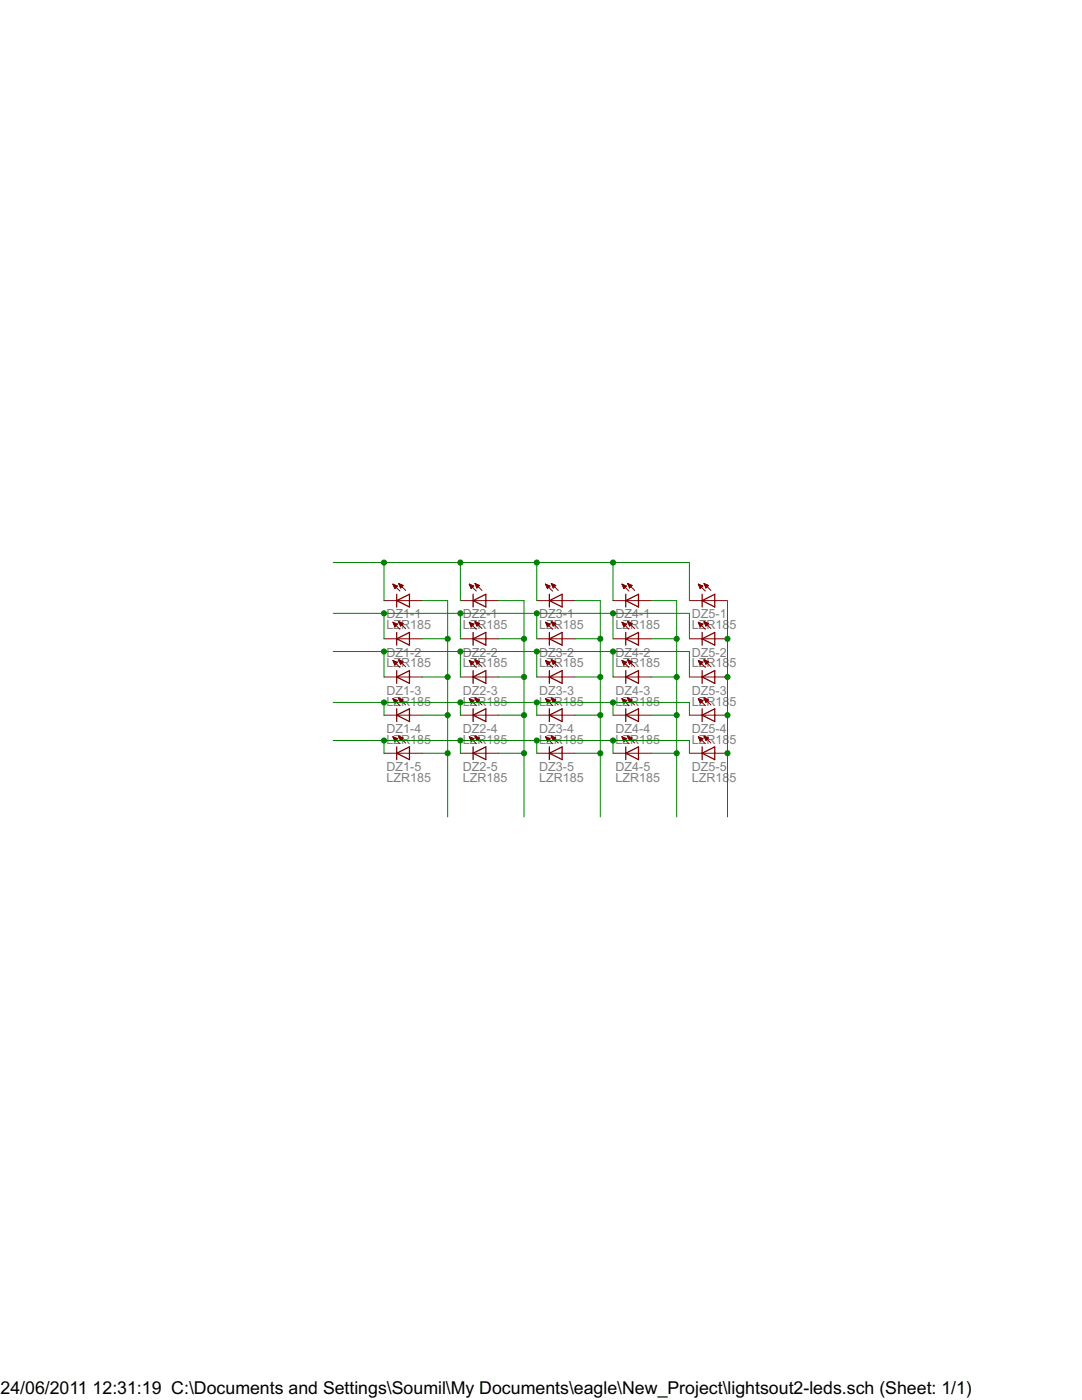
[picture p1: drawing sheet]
<svg xmlns="http://www.w3.org/2000/svg" width="216mm" height="279mm" viewBox="0 0 216 279" stroke-linecap="round" stroke-linejoin="round" font-family="sans-serif">
<g fill="#800000" stroke="#800000" stroke-width=".25">
<path d="M79.2 119.9l2.5 1.2z"/>
<path d="M79.2 119.9l2.5-1.3z"/>
<path d="M79.2 119.9v1.2z"/>
<path d="M79.2 118.6v1.3z"/>
<path d="M81.7 119.9v1.2z"/>
<path d="M81.7 118.6v1.3z"/>
<path d="M79.2 127.5l2.5 1.3z"/>
<path d="M79.2 127.5l2.5-1.3z"/>
<path d="M79.2 127.5v1.3z"/>
<path d="M79.2 126.2v1.3z"/>
<path d="M81.7 127.5v1.3z"/>
<path d="M81.7 126.2v1.3z"/>
<path d="M79.2 135.1l2.5 1.3z"/>
<path d="M79.2 135.1l2.5-1.3z"/>
<path d="M79.2 135.1v1.3z"/>
<path d="M79.2 133.8v1.3z"/>
<path d="M81.7 135.1v1.3z"/>
<path d="M81.7 133.8v1.3z"/>
<path d="M79.2 142.7l2.5 1.3z"/>
<path d="M79.2 142.7l2.5-1.2z"/>
<path d="M79.2 142.7v1.3z"/>
<path d="M79.2 141.5v1.2z"/>
<path d="M81.7 142.7v1.3z"/>
<path d="M81.7 141.5v1.2z"/>
<path d="M79.2 150.3l2.5 1.3z"/>
<path d="M79.2 150.3l2.5-1.2z"/>
<path d="M79.2 150.3v1.3z"/>
<path d="M79.2 149.1v1.2z"/>
<path d="M81.7 150.3v1.3z"/>
<path d="M81.7 149.1v1.2z"/>
<path d="M94.4 119.9l2.5 1.2z"/>
<path d="M94.4 119.9l2.5-1.3z"/>
<path d="M94.4 119.9v1.2z"/>
<path d="M94.4 118.6v1.3z"/>
<path d="M96.9 119.9v1.2z"/>
<path d="M96.9 118.6v1.3z"/>
<path d="M94.4 127.5l2.5 1.3z"/>
<path d="M94.4 127.5l2.5-1.3z"/>
<path d="M94.4 127.5v1.3z"/>
<path d="M94.4 126.2v1.3z"/>
<path d="M96.9 127.5v1.3z"/>
<path d="M96.9 126.2v1.3z"/>
<path d="M94.4 135.1l2.5 1.3z"/>
<path d="M94.4 135.1l2.5-1.3z"/>
<path d="M94.4 135.1v1.3z"/>
<path d="M94.4 133.8v1.3z"/>
<path d="M96.9 135.1v1.3z"/>
<path d="M96.9 133.8v1.3z"/>
<path d="M94.4 142.7l2.5 1.3z"/>
<path d="M94.4 142.7l2.5-1.2z"/>
<path d="M94.4 142.7v1.3z"/>
<path d="M94.4 141.5v1.2z"/>
<path d="M96.9 142.7v1.3z"/>
<path d="M96.9 141.5v1.2z"/>
<path d="M94.4 150.3l2.5 1.3z"/>
<path d="M94.4 150.3l2.5-1.2z"/>
<path d="M94.4 150.3v1.3z"/>
<path d="M94.4 149.1v1.2z"/>
<path d="M96.9 150.3v1.3z"/>
<path d="M96.9 149.1v1.2z"/>
<path d="M109.6 119.9l2.6 1.2z"/>
<path d="M109.6 119.9l2.6-1.3z"/>
<path d="M109.6 119.9v1.2z"/>
<path d="M109.6 118.6v1.3z"/>
<path d="M112.2 119.9v1.2z"/>
<path d="M112.2 118.6v1.3z"/>
<path d="M109.6 127.5l2.6 1.3z"/>
<path d="M109.6 127.5l2.6-1.3z"/>
<path d="M109.6 127.5v1.3z"/>
<path d="M109.6 126.2v1.3z"/>
<path d="M112.2 127.5v1.3z"/>
<path d="M112.2 126.2v1.3z"/>
<path d="M109.6 135.1l2.6 1.3z"/>
<path d="M109.6 135.1l2.6-1.3z"/>
<path d="M109.6 135.1v1.3z"/>
<path d="M109.6 133.8v1.3z"/>
<path d="M112.2 135.1v1.3z"/>
<path d="M112.2 133.8v1.3z"/>
<path d="M109.6 142.7l2.6 1.3z"/>
<path d="M109.6 142.7l2.6-1.2z"/>
<path d="M109.6 142.7v1.3z"/>
<path d="M109.6 141.5v1.2z"/>
<path d="M112.2 142.7v1.3z"/>
<path d="M112.2 141.5v1.2z"/>
<path d="M109.6 150.3l2.6 1.3z"/>
<path d="M109.6 150.3l2.6-1.2z"/>
<path d="M109.6 150.3v1.3z"/>
<path d="M109.6 149.1v1.2z"/>
<path d="M112.2 150.3v1.3z"/>
<path d="M112.2 149.1v1.2z"/>
<path d="M124.9 119.9l2.5 1.2z"/>
<path d="M124.9 119.9l2.5-1.3z"/>
<path d="M124.9 119.9v1.2z"/>
<path d="M124.9 118.6v1.3z"/>
<path d="M127.4 119.9v1.2z"/>
<path d="M127.4 118.6v1.3z"/>
<path d="M124.9 127.5l2.5 1.3z"/>
<path d="M124.9 127.5l2.5-1.3z"/>
<path d="M124.9 127.5v1.3z"/>
<path d="M124.9 126.2v1.3z"/>
<path d="M127.4 127.5v1.3z"/>
<path d="M127.4 126.2v1.3z"/>
<path d="M124.9 135.1l2.5 1.3z"/>
<path d="M124.9 135.1l2.5-1.3z"/>
<path d="M124.9 135.1v1.3z"/>
<path d="M124.9 133.8v1.3z"/>
<path d="M127.4 135.1v1.3z"/>
<path d="M127.4 133.8v1.3z"/>
<path d="M124.9 142.7l2.5 1.3z"/>
<path d="M124.9 142.7l2.5-1.2z"/>
<path d="M124.9 142.7v1.3z"/>
<path d="M124.9 141.5v1.2z"/>
<path d="M127.4 142.7v1.3z"/>
<path d="M127.4 141.5v1.2z"/>
<path d="M124.9 150.3l2.5 1.3z"/>
<path d="M124.9 150.3l2.5-1.2z"/>
<path d="M124.9 150.3v1.3z"/>
<path d="M124.9 149.1v1.2z"/>
<path d="M127.4 150.3v1.3z"/>
<path d="M127.4 149.1v1.2z"/>
<path d="M140.1 119.9l2.5 1.2z"/>
<path d="M140.1 119.9l2.5-1.3z"/>
<path d="M140.1 119.9v1.2z"/>
<path d="M140.1 118.6v1.3z"/>
<path d="M142.6 119.9v1.2z"/>
<path d="M142.6 118.6v1.3z"/>
<path d="M140.1 127.5l2.5 1.3z"/>
<path d="M140.1 127.5l2.5-1.3z"/>
<path d="M140.1 127.5v1.3z"/>
<path d="M140.1 126.2v1.3z"/>
<path d="M142.6 127.5v1.3z"/>
<path d="M142.6 126.2v1.3z"/>
<path d="M140.1 135.1l2.5 1.3z"/>
<path d="M140.1 135.1l2.5-1.3z"/>
<path d="M140.1 135.1v1.3z"/>
<path d="M140.1 133.8v1.3z"/>
<path d="M142.6 135.1v1.3z"/>
<path d="M142.6 133.8v1.3z"/>
<path d="M140.1 142.7l2.5 1.3z"/>
<path d="M140.1 142.7l2.5-1.2z"/>
<path d="M140.1 142.7v1.3z"/>
<path d="M140.1 141.5v1.2z"/>
<path d="M142.6 142.7v1.3z"/>
<path d="M142.6 141.5v1.2z"/>
<path d="M140.1 150.3l2.5 1.3z"/>
<path d="M140.1 150.3l2.5-1.2z"/>
<path d="M140.1 150.3v1.3z"/>
<path d="M140.1 149.1v1.2z"/>
<path d="M142.6 150.3v1.3z"/>
<path d="M142.6 149.1v1.2z"/>
</g>
<g fill="#800000" stroke="#800000" stroke-width=".2">
<path d="M76.6 119.9h2.6z"/>
<path d="M81.7 119.9h2.5z"/>
<path d="M79.2 119.9h2.5z"/>
<path d="M79.5 116.5l1.4 1.3z"/>
<path d="M78.4 116.6l1.4 1.4z"/>
<path d="M79.5 116.5l.9 .3z"/>
<path d="M80.4 116.8l-.5 .5z"/>
<path d="M79.5 116.5l.4 .8z"/>
<path d="M79.9 117.2h.2z"/>
<path d="M79.8 117.1h.4z"/>
<path d="M79.8 116.9h.5z"/>
<path d="M79.7 116.8h.7z"/>
<path d="M79.7 116.7h.5z"/>
<path d="M79.6 116.6h.3z"/>
<path d="M78.4 116.6l.9 .4z"/>
<path d="M79.3 117l-.5 .5z"/>
<path d="M78.4 116.6l.4 .9z"/>
<path d="M78.7 117.3h.3z"/>
<path d="M78.7 117.2h.4z"/>
<path d="M78.6 117.1h.6z"/>
<path d="M78.6 116.9h.7z"/>
<path d="M78.5 116.8h.5z"/>
<path d="M78.5 116.7h.2z"/>
<path d="M76.6 127.5h2.6z"/>
<path d="M81.7 127.5h2.5z"/>
<path d="M79.2 127.5h2.5z"/>
<path d="M79.5 124.1l1.4 1.4z"/>
<path d="M78.4 124.2l1.4 1.4z"/>
<path d="M79.5 124.1l.9 .3z"/>
<path d="M80.4 124.4l-.5 .5z"/>
<path d="M79.5 124.1l.4 .8z"/>
<path d="M79.9 124.8h.2z"/>
<path d="M79.8 124.7h.4z"/>
<path d="M79.8 124.5h.5z"/>
<path d="M79.7 124.4h.7z"/>
<path d="M79.7 124.3h.4z"/>
<path d="M79.6 124.2h.2z"/>
<path d="M78.4 124.2l.9 .4z"/>
<path d="M79.3 124.6l-.5 .5z"/>
<path d="M78.4 124.2l.4 .9z"/>
<path d="M78.7 124.9h.3z"/>
<path d="M78.7 124.8h.4z"/>
<path d="M78.6 124.7h.6z"/>
<path d="M78.6 124.5h.6z"/>
<path d="M78.5 124.4h.5z"/>
<path d="M78.5 124.3h.2z"/>
<path d="M76.6 135.1h2.6z"/>
<path d="M81.7 135.1h2.5z"/>
<path d="M79.2 135.1h2.5z"/>
<path d="M79.5 131.7l1.4 1.4z"/>
<path d="M78.4 131.8l1.4 1.4z"/>
<path d="M79.5 131.7l.9 .4z"/>
<path d="M80.4 132.1l-.5 .5z"/>
<path d="M79.5 131.7l.4 .9z"/>
<path d="M79.9 132.5h.1z"/>
<path d="M79.8 132.4h.3z"/>
<path d="M79.8 132.2h.4z"/>
<path d="M79.8 132.1h.6z"/>
<path d="M79.7 132h.6z"/>
<path d="M79.7 131.9h.4z"/>
<path d="M79.6 131.8h.2z"/>
<path d="M78.4 131.8l.9 .4z"/>
<path d="M79.3 132.2l-.5 .5z"/>
<path d="M78.4 131.8l.4 .9z"/>
<path d="M78.8 132.6h.1z"/>
<path d="M78.7 132.5h.3z"/>
<path d="M78.7 132.4h.4z"/>
<path d="M78.6 132.2h.6z"/>
<path d="M78.5 132.1h.7z"/>
<path d="M78.5 132h.4z"/>
<path d="M78.4 131.9h.2z"/>
<path d="M76.6 142.7h2.6z"/>
<path d="M81.7 142.7h2.5z"/>
<path d="M79.2 142.7h2.5z"/>
<path d="M79.5 139.3l1.4 1.4z"/>
<path d="M78.4 139.4l1.4 1.4z"/>
<path d="M79.5 139.3l.9 .4z"/>
<path d="M80.4 139.7l-.5 .5z"/>
<path d="M79.5 139.3l.4 .9z"/>
<path d="M79.9 140.1h.1z"/>
<path d="M79.8 140h.3z"/>
<path d="M79.8 139.8h.5z"/>
<path d="M79.7 139.7h.7z"/>
<path d="M79.7 139.6h.6z"/>
<path d="M79.6 139.5h.4z"/>
<path d="M79.6 139.4h.1z"/>
<path d="M78.4 139.4l.9 .4z"/>
<path d="M79.3 139.8l-.5 .5z"/>
<path d="M78.4 139.4l.4 .9z"/>
<path d="M78.7 140.2h.2z"/>
<path d="M78.7 140.1h.3z"/>
<path d="M78.7 140h.4z"/>
<path d="M78.6 139.8h.6z"/>
<path d="M78.5 139.7h.6z"/>
<path d="M78.5 139.6h.3z"/>
<path d="M78.4 139.5h.2z"/>
<path d="M76.6 150.3h2.6z"/>
<path d="M81.7 150.3h2.5z"/>
<path d="M79.2 150.3h2.5z"/>
<path d="M79.5 146.9l1.4 1.4z"/>
<path d="M78.4 147l1.4 1.4z"/>
<path d="M79.5 146.9l.9 .4z"/>
<path d="M80.4 147.3l-.5 .5z"/>
<path d="M79.5 146.9l.4 .9z"/>
<path d="M79.9 147.7h.2z"/>
<path d="M79.8 147.6h.4z"/>
<path d="M79.8 147.4h.5z"/>
<path d="M79.7 147.3h.7z"/>
<path d="M79.7 147.2h.5z"/>
<path d="M79.6 147.1h.3z"/>
<path d="M79.6 147h.1z"/>
<path d="M78.4 147l.9 .4z"/>
<path d="M79.3 147.4l-.5 .5z"/>
<path d="M78.4 147l.4 .9z"/>
<path d="M78.7 147.8h.2z"/>
<path d="M78.7 147.7h.3z"/>
<path d="M78.6 147.6h.6z"/>
<path d="M78.6 147.4h.7z"/>
<path d="M78.5 147.3h.6z"/>
<path d="M78.5 147.2h.3z"/>
<path d="M91.9 119.9h2.5z"/>
<path d="M96.9 119.9h2.6z"/>
<path d="M94.4 119.9h2.5z"/>
<path d="M94.8 116.5l1.4 1.3z"/>
<path d="M93.6 116.6l1.4 1.4z"/>
<path d="M94.8 116.5l.9 .3z"/>
<path d="M95.7 116.8l-.5 .5z"/>
<path d="M94.8 116.5l.4 .8z"/>
<path d="M95.1 117.2h.2z"/>
<path d="M95 117.1h.4z"/>
<path d="M95 116.9h.5z"/>
<path d="M95 116.8h.7z"/>
<path d="M94.9 116.7h.5z"/>
<path d="M94.8 116.6h.3z"/>
<path d="M93.6 116.6l.9 .4z"/>
<path d="M94.5 117l-.5 .5z"/>
<path d="M93.6 116.6l.4 .9z"/>
<path d="M94 117.3h.2z"/>
<path d="M93.9 117.2h.4z"/>
<path d="M93.9 117.1h.5z"/>
<path d="M93.8 116.9h.7z"/>
<path d="M93.7 116.8h.5z"/>
<path d="M93.7 116.7h.3z"/>
<path d="M91.9 127.5h2.5z"/>
<path d="M96.9 127.5h2.6z"/>
<path d="M94.4 127.5h2.5z"/>
<path d="M94.8 124.1l1.4 1.4z"/>
<path d="M93.6 124.2l1.4 1.4z"/>
<path d="M94.8 124.1l.9 .3z"/>
<path d="M95.7 124.4l-.5 .5z"/>
<path d="M94.8 124.1l.4 .8z"/>
<path d="M95.1 124.8h.2z"/>
<path d="M95 124.7h.5z"/>
<path d="M95 124.5h.6z"/>
<path d="M94.9 124.4h.7z"/>
<path d="M94.9 124.3h.4z"/>
<path d="M94.8 124.2h.3z"/>
<path d="M93.6 124.2l.9 .4z"/>
<path d="M94.5 124.6l-.5 .5z"/>
<path d="M93.6 124.2l.4 .9z"/>
<path d="M93.9 124.9h.3z"/>
<path d="M93.9 124.8h.4z"/>
<path d="M93.9 124.7h.5z"/>
<path d="M93.8 124.5h.7z"/>
<path d="M93.7 124.4h.5z"/>
<path d="M93.7 124.3h.2z"/>
<path d="M91.9 135.1h2.5z"/>
<path d="M96.9 135.1h2.6z"/>
<path d="M94.4 135.1h2.5z"/>
<path d="M94.8 131.7l1.4 1.4z"/>
<path d="M93.6 131.8l1.4 1.4z"/>
<path d="M94.8 131.7l.9 .4z"/>
<path d="M95.7 132.1l-.5 .5z"/>
<path d="M94.8 131.7l.4 .9z"/>
<path d="M95.1 132.5h.1z"/>
<path d="M95.1 132.4h.3z"/>
<path d="M95 132.2h.5z"/>
<path d="M95 132.1h.6z"/>
<path d="M94.9 132h.7z"/>
<path d="M94.9 131.9h.4z"/>
<path d="M94.8 131.8h.2z"/>
<path d="M93.6 131.8l.9 .4z"/>
<path d="M94.5 132.2l-.5 .5z"/>
<path d="M93.6 131.8l.4 .9z"/>
<path d="M94 132.6h.1z"/>
<path d="M93.9 132.5h.3z"/>
<path d="M93.9 132.4h.4z"/>
<path d="M93.8 132.2h.7z"/>
<path d="M93.8 132.1h.6z"/>
<path d="M93.7 132h.4z"/>
<path d="M93.7 131.9h.2z"/>
<path d="M91.9 142.7h2.5z"/>
<path d="M96.9 142.7h2.6z"/>
<path d="M94.4 142.7h2.5z"/>
<path d="M94.8 139.3l1.4 1.4z"/>
<path d="M93.6 139.4l1.4 1.4z"/>
<path d="M94.8 139.3l.9 .4z"/>
<path d="M95.7 139.7l-.5 .5z"/>
<path d="M94.8 139.3l.4 .9z"/>
<path d="M95.1 140.1h.1z"/>
<path d="M95.1 140h.3z"/>
<path d="M95 139.8h.5z"/>
<path d="M95 139.7h.6z"/>
<path d="M94.9 139.6h.6z"/>
<path d="M94.9 139.5h.3z"/>
<path d="M94.8 139.4h.2z"/>
<path d="M93.6 139.4l.9 .4z"/>
<path d="M94.5 139.8l-.5 .5z"/>
<path d="M93.6 139.4l.4 .9z"/>
<path d="M94 140.2h.1z"/>
<path d="M93.9 140.1h.3z"/>
<path d="M93.9 140h.5z"/>
<path d="M93.8 139.8h.7z"/>
<path d="M93.8 139.7h.6z"/>
<path d="M93.7 139.6h.4z"/>
<path d="M93.7 139.5h.1z"/>
<path d="M91.9 150.3h2.5z"/>
<path d="M96.9 150.3h2.6z"/>
<path d="M94.4 150.3h2.5z"/>
<path d="M94.8 146.9l1.4 1.4z"/>
<path d="M93.6 147l1.4 1.4z"/>
<path d="M94.8 146.9l.9 .4z"/>
<path d="M95.7 147.3l-.5 .5z"/>
<path d="M94.8 146.9l.4 .9z"/>
<path d="M95.1 147.7h.2z"/>
<path d="M95.1 147.6h.3z"/>
<path d="M95 147.4h.5z"/>
<path d="M95 147.3h.6z"/>
<path d="M94.9 147.2h.6z"/>
<path d="M94.8 147.1h.4z"/>
<path d="M93.6 147l.9 .4z"/>
<path d="M94.5 147.4l-.5 .5z"/>
<path d="M93.6 147l.4 .9z"/>
<path d="M94 147.8h.1z"/>
<path d="M93.9 147.7h.4z"/>
<path d="M93.9 147.6h.5z"/>
<path d="M93.8 147.4h.7z"/>
<path d="M93.8 147.3h.5z"/>
<path d="M93.7 147.2h.3z"/>
<path d="M107.1 119.9h2.5z"/>
<path d="M112.2 119.9h2.5z"/>
<path d="M109.6 119.9h2.6z"/>
<path d="M110 116.5l1.4 1.3z"/>
<path d="M108.9 116.6l1.4 1.4z"/>
<path d="M110 116.5l.9 .3z"/>
<path d="M110.9 116.8l-.5 .5z"/>
<path d="M110 116.5l.4 .8z"/>
<path d="M110.3 117.2h.2z"/>
<path d="M110.3 117.1h.4z"/>
<path d="M110.2 116.9h.6z"/>
<path d="M110.2 116.8h.7z"/>
<path d="M110.1 116.7h.5z"/>
<path d="M110.1 116.6h.2z"/>
<path d="M108.9 116.6l.8 .4z"/>
<path d="M109.7 117l-.5 .5z"/>
<path d="M108.9 116.6l.3 .9z"/>
<path d="M109.2 117.3h.2z"/>
<path d="M109.1 117.2h.4z"/>
<path d="M109.1 117.1h.5z"/>
<path d="M109 116.9h.7z"/>
<path d="M109 116.8h.5z"/>
<path d="M108.9 116.7h.3z"/>
<path d="M107.1 127.5h2.5z"/>
<path d="M112.2 127.5h2.5z"/>
<path d="M109.6 127.5h2.6z"/>
<path d="M110 124.1l1.4 1.4z"/>
<path d="M108.9 124.2l1.4 1.4z"/>
<path d="M110 124.1l.9 .3z"/>
<path d="M110.9 124.4l-.5 .5z"/>
<path d="M110 124.1l.4 .8z"/>
<path d="M110.3 124.8h.3z"/>
<path d="M110.3 124.7h.4z"/>
<path d="M110.2 124.5h.6z"/>
<path d="M110.2 124.4h.6z"/>
<path d="M110.1 124.3h.5z"/>
<path d="M110.1 124.2h.2z"/>
<path d="M108.9 124.2l.8 .4z"/>
<path d="M109.7 124.6l-.5 .5z"/>
<path d="M108.9 124.2l.3 .9z"/>
<path d="M109.2 124.9h.2z"/>
<path d="M109.1 124.8h.4z"/>
<path d="M109.1 124.7h.6z"/>
<path d="M109 124.5h.7z"/>
<path d="M109 124.4h.4z"/>
<path d="M108.9 124.3h.2z"/>
<path d="M107.1 135.1h2.5z"/>
<path d="M112.2 135.1h2.5z"/>
<path d="M109.6 135.1h2.6z"/>
<path d="M110 131.7l1.4 1.4z"/>
<path d="M108.9 131.8l1.4 1.4z"/>
<path d="M110 131.7l.9 .4z"/>
<path d="M110.9 132.1l-.5 .5z"/>
<path d="M110 131.7l.4 .9z"/>
<path d="M110.4 132.5h.1z"/>
<path d="M110.3 132.4h.3z"/>
<path d="M110.3 132.2h.4z"/>
<path d="M110.2 132.1h.6z"/>
<path d="M110.2 132h.6z"/>
<path d="M110.1 131.9h.4z"/>
<path d="M110 131.8h.2z"/>
<path d="M108.9 131.8l.8 .4z"/>
<path d="M109.7 132.2l-.5 .5z"/>
<path d="M108.9 131.8l.3 .9z"/>
<path d="M109.2 132.6h.1z"/>
<path d="M109.2 132.5h.3z"/>
<path d="M109.1 132.4h.5z"/>
<path d="M109.1 132.2h.6z"/>
<path d="M109 132.1h.6z"/>
<path d="M109 132h.3z"/>
<path d="M108.9 131.9h.2z"/>
<path d="M107.1 142.7h2.5z"/>
<path d="M112.2 142.7h2.5z"/>
<path d="M109.6 142.7h2.6z"/>
<path d="M110 139.3l1.4 1.4z"/>
<path d="M108.9 139.4l1.4 1.4z"/>
<path d="M110 139.3l.9 .4z"/>
<path d="M110.9 139.7l-.5 .5z"/>
<path d="M110 139.3l.4 .9z"/>
<path d="M110.4 140.1h.1z"/>
<path d="M110.3 140h.3z"/>
<path d="M110.3 139.8h.4z"/>
<path d="M110.2 139.7h.6z"/>
<path d="M110.2 139.6h.5z"/>
<path d="M110.1 139.5h.4z"/>
<path d="M110 139.4h.2z"/>
<path d="M108.9 139.4l.8 .4z"/>
<path d="M109.7 139.8l-.5 .5z"/>
<path d="M108.9 139.4l.3 .9z"/>
<path d="M109.2 140.2h.1z"/>
<path d="M109.2 140.1h.3z"/>
<path d="M109.1 140h.5z"/>
<path d="M109.1 139.8h.6z"/>
<path d="M109 139.7h.6z"/>
<path d="M108.9 139.6h.4z"/>
<path d="M108.9 139.5h.1z"/>
<path d="M107.1 150.3h2.5z"/>
<path d="M112.2 150.3h2.5z"/>
<path d="M109.6 150.3h2.6z"/>
<path d="M110 146.9l1.4 1.4z"/>
<path d="M108.9 147l1.4 1.4z"/>
<path d="M110 146.9l.9 .4z"/>
<path d="M110.9 147.3l-.5 .5z"/>
<path d="M110 146.9l.4 .9z"/>
<path d="M110.3 147.7h.2z"/>
<path d="M110.3 147.6h.3z"/>
<path d="M110.2 147.4h.5z"/>
<path d="M110.2 147.3h.7z"/>
<path d="M110.1 147.2h.6z"/>
<path d="M110.1 147.1h.3z"/>
<path d="M110 147h.1z"/>
<path d="M108.9 147l.8 .4z"/>
<path d="M109.7 147.4l-.5 .5z"/>
<path d="M108.9 147l.3 .9z"/>
<path d="M109.2 147.8h.2z"/>
<path d="M109.2 147.7h.3z"/>
<path d="M109.1 147.6h.5z"/>
<path d="M109.1 147.4h.6z"/>
<path d="M109 147.3h.5z"/>
<path d="M108.9 147.2h.4z"/>
<path d="M122.3 119.9h2.6z"/>
<path d="M127.4 119.9h2.5z"/>
<path d="M124.9 119.9h2.5z"/>
<path d="M125.2 116.5l1.4 1.3z"/>
<path d="M124.1 116.6l1.4 1.4z"/>
<path d="M125.2 116.5l.9 .3z"/>
<path d="M126.1 116.8l-.5 .5z"/>
<path d="M125.2 116.5l.4 .8z"/>
<path d="M125.6 117.2h.2z"/>
<path d="M125.5 117.1h.4z"/>
<path d="M125.5 116.9h.5z"/>
<path d="M125.4 116.8h.7z"/>
<path d="M125.3 116.7h.6z"/>
<path d="M125.3 116.6h.3z"/>
<path d="M124.1 116.6l.9 .4z"/>
<path d="M125 117l-.5 .5z"/>
<path d="M124.1 116.6l.4 .9z"/>
<path d="M124.4 117.3h.2z"/>
<path d="M124.4 117.2h.4z"/>
<path d="M124.3 117.1h.6z"/>
<path d="M124.3 116.9h.7z"/>
<path d="M124.2 116.8h.5z"/>
<path d="M124.2 116.7h.2z"/>
<path d="M122.3 127.5h2.6z"/>
<path d="M127.4 127.5h2.5z"/>
<path d="M124.9 127.5h2.5z"/>
<path d="M125.2 124.1l1.4 1.4z"/>
<path d="M124.1 124.2l1.4 1.4z"/>
<path d="M125.2 124.1l.9 .3z"/>
<path d="M126.1 124.4l-.5 .5z"/>
<path d="M125.2 124.1l.4 .8z"/>
<path d="M125.6 124.8h.2z"/>
<path d="M125.5 124.7h.4z"/>
<path d="M125.5 124.5h.5z"/>
<path d="M125.4 124.4h.7z"/>
<path d="M125.3 124.3h.5z"/>
<path d="M125.3 124.2h.2z"/>
<path d="M124.1 124.2l.9 .4z"/>
<path d="M125 124.6l-.5 .5z"/>
<path d="M124.1 124.2l.4 .9z"/>
<path d="M124.4 124.9h.3z"/>
<path d="M124.4 124.8h.4z"/>
<path d="M124.3 124.7h.6z"/>
<path d="M124.2 124.5h.7z"/>
<path d="M124.2 124.4h.4z"/>
<path d="M124.1 124.3h.3z"/>
<path d="M122.3 135.1h2.6z"/>
<path d="M127.4 135.1h2.5z"/>
<path d="M124.9 135.1h2.5z"/>
<path d="M125.2 131.7l1.4 1.4z"/>
<path d="M124.1 131.8l1.4 1.4z"/>
<path d="M125.2 131.7l.9 .4z"/>
<path d="M126.1 132.1l-.5 .5z"/>
<path d="M125.2 131.7l.4 .9z"/>
<path d="M125.5 132.4h.3z"/>
<path d="M125.5 132.2h.4z"/>
<path d="M125.4 132.1h.6z"/>
<path d="M125.4 132h.6z"/>
<path d="M125.3 131.9h.5z"/>
<path d="M125.3 131.8h.2z"/>
<path d="M124.1 131.8l.9 .4z"/>
<path d="M125 132.2l-.5 .5z"/>
<path d="M124.1 131.8l.4 .9z"/>
<path d="M124.4 132.6h.2z"/>
<path d="M124.4 132.5h.3z"/>
<path d="M124.4 132.4h.4z"/>
<path d="M124.3 132.2h.6z"/>
<path d="M124.2 132.1h.7z"/>
<path d="M124.2 132h.4z"/>
<path d="M124.1 131.9h.2z"/>
<path d="M122.3 142.7h2.6z"/>
<path d="M127.4 142.7h2.5z"/>
<path d="M124.9 142.7h2.5z"/>
<path d="M125.2 139.3l1.4 1.4z"/>
<path d="M124.1 139.4l1.4 1.4z"/>
<path d="M125.2 139.3l.9 .4z"/>
<path d="M126.1 139.7l-.5 .5z"/>
<path d="M125.2 139.3l.4 .9z"/>
<path d="M125.6 140.1h.1z"/>
<path d="M125.5 140h.3z"/>
<path d="M125.5 139.8h.5z"/>
<path d="M125.4 139.7h.7z"/>
<path d="M125.4 139.6h.6z"/>
<path d="M125.3 139.5h.4z"/>
<path d="M125.3 139.4h.1z"/>
<path d="M124.1 139.4l.9 .4z"/>
<path d="M125 139.8l-.5 .5z"/>
<path d="M124.1 139.4l.4 .9z"/>
<path d="M124.4 140.2h.2z"/>
<path d="M124.4 140.1h.3z"/>
<path d="M124.3 140h.5z"/>
<path d="M124.3 139.8h.6z"/>
<path d="M124.2 139.7h.6z"/>
<path d="M124.2 139.6h.3z"/>
<path d="M124.1 139.5h.1z"/>
<path d="M122.3 150.3h2.6z"/>
<path d="M127.4 150.3h2.5z"/>
<path d="M124.9 150.3h2.5z"/>
<path d="M125.2 146.9l1.4 1.4z"/>
<path d="M124.1 147l1.4 1.4z"/>
<path d="M125.2 146.9l.9 .4z"/>
<path d="M126.1 147.3l-.5 .5z"/>
<path d="M125.2 146.9l.4 .9z"/>
<path d="M125.6 147.7h.1z"/>
<path d="M125.5 147.6h.4z"/>
<path d="M125.5 147.4h.5z"/>
<path d="M125.4 147.3h.7z"/>
<path d="M125.4 147.2h.5z"/>
<path d="M125.3 147.1h.3z"/>
<path d="M125.3 147h.1z"/>
<path d="M124.1 147l.9 .4z"/>
<path d="M125 147.4l-.5 .5z"/>
<path d="M124.1 147l.4 .9z"/>
<path d="M124.4 147.8h.2z"/>
<path d="M124.4 147.7h.3z"/>
<path d="M124.3 147.6h.5z"/>
<path d="M124.3 147.4h.7z"/>
<path d="M124.2 147.3h.6z"/>
<path d="M124.2 147.2h.3z"/>
<path d="M137.6 119.9h2.5z"/>
<path d="M142.6 119.9h2.6z"/>
<path d="M140.1 119.9h2.5z"/>
<path d="M140.5 116.5l1.4 1.3z"/>
<path d="M139.3 116.6l1.4 1.4z"/>
<path d="M140.5 116.5l.9 .3z"/>
<path d="M141.4 116.8l-.5 .5z"/>
<path d="M140.5 116.5l.4 .8z"/>
<path d="M140.8 117.2h.2z"/>
<path d="M140.7 117.1h.4z"/>
<path d="M140.7 116.9h.5z"/>
<path d="M140.6 116.8h.8z"/>
<path d="M140.6 116.7h.5z"/>
<path d="M140.5 116.6h.3z"/>
<path d="M139.3 116.6l.9 .4z"/>
<path d="M140.2 117l-.5 .5z"/>
<path d="M139.3 116.6l.4 .9z"/>
<path d="M139.6 117.3h.3z"/>
<path d="M139.6 117.2h.4z"/>
<path d="M139.6 117.1h.5z"/>
<path d="M139.5 116.9h.7z"/>
<path d="M139.4 116.8h.5z"/>
<path d="M139.4 116.7h.2z"/>
<path d="M137.6 127.5h2.5z"/>
<path d="M142.6 127.5h2.6z"/>
<path d="M140.1 127.5h2.5z"/>
<path d="M140.5 124.1l1.4 1.4z"/>
<path d="M139.3 124.2l1.4 1.4z"/>
<path d="M140.5 124.1l.9 .3z"/>
<path d="M141.4 124.4l-.5 .5z"/>
<path d="M140.5 124.1l.4 .8z"/>
<path d="M140.8 124.8h.2z"/>
<path d="M140.7 124.7h.4z"/>
<path d="M140.7 124.5h.6z"/>
<path d="M140.6 124.4h.7z"/>
<path d="M140.6 124.3h.4z"/>
<path d="M140.5 124.2h.2z"/>
<path d="M139.3 124.2l.9 .4z"/>
<path d="M140.2 124.6l-.5 .5z"/>
<path d="M139.3 124.2l.4 .9z"/>
<path d="M139.6 124.9h.3z"/>
<path d="M139.6 124.8h.4z"/>
<path d="M139.5 124.7h.6z"/>
<path d="M139.5 124.5h.6z"/>
<path d="M139.4 124.4h.5z"/>
<path d="M139.4 124.3h.2z"/>
<path d="M137.6 135.1h2.5z"/>
<path d="M142.6 135.1h2.6z"/>
<path d="M140.1 135.1h2.5z"/>
<path d="M140.5 131.7l1.4 1.4z"/>
<path d="M139.3 131.8l1.4 1.4z"/>
<path d="M140.5 131.7l.9 .4z"/>
<path d="M141.4 132.1l-.5 .5z"/>
<path d="M140.5 131.7l.4 .9z"/>
<path d="M140.8 132.5h.1z"/>
<path d="M140.8 132.4h.3z"/>
<path d="M140.7 132.2h.5z"/>
<path d="M140.7 132.1h.6z"/>
<path d="M140.6 132h.7z"/>
<path d="M140.6 131.9h.4z"/>
<path d="M140.5 131.8h.2z"/>
<path d="M139.3 131.8l.9 .4z"/>
<path d="M140.2 132.2l-.5 .5z"/>
<path d="M139.3 131.8l.4 .9z"/>
<path d="M139.7 132.6h.1z"/>
<path d="M139.6 132.5h.3z"/>
<path d="M139.6 132.4h.4z"/>
<path d="M139.5 132.2h.6z"/>
<path d="M139.5 132.1h.6z"/>
<path d="M139.4 132h.4z"/>
<path d="M139.4 131.9h.1z"/>
<path d="M137.6 142.7h2.5z"/>
<path d="M142.6 142.7h2.6z"/>
<path d="M140.1 142.7h2.5z"/>
<path d="M140.5 139.3l1.4 1.4z"/>
<path d="M139.3 139.4l1.4 1.4z"/>
<path d="M140.5 139.3l.9 .4z"/>
<path d="M141.4 139.7l-.5 .5z"/>
<path d="M140.5 139.3l.4 .9z"/>
<path d="M140.8 140.1h.1z"/>
<path d="M140.8 140h.3z"/>
<path d="M140.7 139.8h.5z"/>
<path d="M140.7 139.7h.6z"/>
<path d="M140.6 139.6h.6z"/>
<path d="M140.5 139.5h.4z"/>
<path d="M140.5 139.4h.1z"/>
<path d="M139.3 139.4l.9 .4z"/>
<path d="M140.2 139.8l-.5 .5z"/>
<path d="M139.3 139.4l.4 .9z"/>
<path d="M139.7 140.2h.1z"/>
<path d="M139.6 140.1h.3z"/>
<path d="M139.6 140h.5z"/>
<path d="M139.5 139.8h.7z"/>
<path d="M139.5 139.7h.5z"/>
<path d="M139.4 139.6h.4z"/>
<path d="M139.4 139.5h.1z"/>
<path d="M137.6 150.3h2.5z"/>
<path d="M142.6 150.3h2.6z"/>
<path d="M140.1 150.3h2.5z"/>
<path d="M140.5 146.9l1.4 1.4z"/>
<path d="M139.3 147l1.4 1.4z"/>
<path d="M140.5 146.9l.9 .4z"/>
<path d="M141.4 147.3l-.5 .5z"/>
<path d="M140.5 146.9l.4 .9z"/>
<path d="M140.8 147.7h.2z"/>
<path d="M140.8 147.6h.3z"/>
<path d="M140.7 147.4h.5z"/>
<path d="M140.7 147.3h.6z"/>
<path d="M140.6 147.2h.6z"/>
<path d="M140.5 147.1h.4z"/>
<path d="M139.3 147l.9 .4z"/>
<path d="M140.2 147.4l-.5 .5z"/>
<path d="M139.3 147l.4 .9z"/>
<path d="M139.7 147.8h.1z"/>
<path d="M139.6 147.7h.4z"/>
<path d="M139.6 147.6h.5z"/>
<path d="M139.5 147.4h.7z"/>
<path d="M139.4 147.3h.6z"/>
<path d="M139.4 147.2h.3z"/>
</g>
<g fill="#008000" stroke="#008000" stroke-width=".2">
<path d="M76.6 112.3v7.6z"/>
<path d="M76.6 112.3h15.3z"/>
<path d="M91.9 112.3v7.6z"/>
<path d="M91.9 112.3h15.2z"/>
<path d="M107.1 112.3v7.6z"/>
<path d="M107.1 112.3h15.2z"/>
<path d="M122.3 112.3v7.6z"/>
<path d="M122.3 112.3h15.3z"/>
<path d="M137.6 112.3v7.6z"/>
<path d="M66.5 112.3h10.1z"/>
<path d="M76.6 122.4v5.1z"/>
<path d="M76.6 122.4h15.3z"/>
<path d="M91.9 122.4v5.1z"/>
<path d="M91.9 122.4h15.2z"/>
<path d="M107.1 122.4v5.1z"/>
<path d="M107.1 122.4h15.2z"/>
<path d="M122.3 122.4v5.1z"/>
<path d="M122.3 122.4h15.3z"/>
<path d="M137.6 122.4v5.1z"/>
<path d="M66.5 122.4h10.1z"/>
<path d="M66.5 130h10.1z"/>
<path d="M76.6 130v5.1z"/>
<path d="M76.6 130h15.3z"/>
<path d="M91.9 130v5.1z"/>
<path d="M91.9 130h15.2z"/>
<path d="M107.1 130v5.1z"/>
<path d="M107.1 130h15.2z"/>
<path d="M122.3 130v5.1z"/>
<path d="M122.3 130h15.3z"/>
<path d="M137.6 130v5.1z"/>
<path d="M66.5 140.2h10.1z"/>
<path d="M76.6 140.2v2.5z"/>
<path d="M76.6 140.2h15.3z"/>
<path d="M91.9 140.2v2.5z"/>
<path d="M91.9 140.2h15.2z"/>
<path d="M107.1 140.2v2.5z"/>
<path d="M107.1 140.2h15.2z"/>
<path d="M122.3 140.2v2.5z"/>
<path d="M122.3 140.2h15.3z"/>
<path d="M137.6 140.2v2.5z"/>
<path d="M66.5 147.8h10.1z"/>
<path d="M76.6 147.8v2.5z"/>
<path d="M76.6 147.8h15.3z"/>
<path d="M91.9 147.8v2.5z"/>
<path d="M91.9 147.8h15.2z"/>
<path d="M107.1 147.8v2.5z"/>
<path d="M107.1 147.8h15.2z"/>
<path d="M122.3 147.8v2.5z"/>
<path d="M122.3 147.8h15.3z"/>
<path d="M137.6 147.8v2.5z"/>
<path d="M89.3 150.3v12.7z"/>
<path d="M84.2 150.3h5.1z"/>
<path d="M89.3 142.7v7.6z"/>
<path d="M84.2 142.7h5.1z"/>
<path d="M89.3 135.1v7.6z"/>
<path d="M84.2 135.1h5.1z"/>
<path d="M89.3 127.5v7.6z"/>
<path d="M84.2 127.5h5.1z"/>
<path d="M89.3 119.9v7.6z"/>
<path d="M84.2 119.9h5.1z"/>
<path d="M99.5 119.9h5.1z"/>
<path d="M104.6 119.9v7.6z"/>
<path d="M104.6 127.5v7.6z"/>
<path d="M104.6 135.1v7.6z"/>
<path d="M104.6 142.7v7.6z"/>
<path d="M104.6 150.3v12.7z"/>
<path d="M99.5 127.5h5.1z"/>
<path d="M99.5 135.1h5.1z"/>
<path d="M99.5 142.7h5.1z"/>
<path d="M99.5 150.3h5.1z"/>
<path d="M114.7 119.9h5.1z"/>
<path d="M119.8 119.9v7.6z"/>
<path d="M119.8 127.5v7.6z"/>
<path d="M119.8 135.1v7.6z"/>
<path d="M119.8 142.7v7.6z"/>
<path d="M119.8 150.3v12.7z"/>
<path d="M114.7 127.5h5.1z"/>
<path d="M114.7 135.1h5.1z"/>
<path d="M114.7 142.7h5.1z"/>
<path d="M114.7 150.3h5.1z"/>
<path d="M129.9 119.9h5.1z"/>
<path d="M135 119.9v7.6z"/>
<path d="M135 127.5v7.6z"/>
<path d="M135 135.1v7.6z"/>
<path d="M135 142.7v7.6z"/>
<path d="M135 150.3v12.7z"/>
<path d="M129.9 127.5h5.1z"/>
<path d="M129.9 135.1h5.1z"/>
<path d="M129.9 142.7h5.1z"/>
<path d="M129.9 150.3h5.1z"/>
<path d="M145.2 119.9v7.6z"/>
<path d="M145.2 127.5v7.6z"/>
<path d="M145.2 135.1v7.6z"/>
<path d="M145.2 142.7v7.6z"/>
<path d="M145.2 150.3v12.7z"/>
<circle cx="91.9" cy="112.3" r=".51"/>
<circle cx="107.1" cy="112.3" r=".51"/>
<circle cx="122.3" cy="112.3" r=".51"/>
<circle cx="76.6" cy="112.3" r=".51"/>
<circle cx="91.9" cy="122.4" r=".51"/>
<circle cx="107.1" cy="122.4" r=".51"/>
<circle cx="122.3" cy="122.4" r=".51"/>
<circle cx="76.6" cy="122.4" r=".51"/>
<circle cx="76.6" cy="130" r=".51"/>
<circle cx="91.9" cy="130" r=".51"/>
<circle cx="107.1" cy="130" r=".51"/>
<circle cx="122.3" cy="130" r=".51"/>
<circle cx="76.6" cy="140.2" r=".51"/>
<circle cx="91.9" cy="140.2" r=".51"/>
<circle cx="107.1" cy="140.2" r=".51"/>
<circle cx="122.3" cy="140.2" r=".51"/>
<circle cx="76.6" cy="147.8" r=".51"/>
<circle cx="91.9" cy="147.8" r=".51"/>
<circle cx="107.1" cy="147.8" r=".51"/>
<circle cx="122.3" cy="147.8" r=".51"/>
<circle cx="89.3" cy="150.3" r=".51"/>
<circle cx="89.3" cy="142.7" r=".51"/>
<circle cx="89.3" cy="135.1" r=".51"/>
<circle cx="89.3" cy="127.5" r=".51"/>
<circle cx="104.6" cy="127.5" r=".51"/>
<circle cx="104.6" cy="135.1" r=".51"/>
<circle cx="104.6" cy="142.7" r=".51"/>
<circle cx="104.6" cy="150.3" r=".51"/>
<circle cx="119.8" cy="127.5" r=".51"/>
<circle cx="119.8" cy="135.1" r=".51"/>
<circle cx="119.8" cy="142.7" r=".51"/>
<circle cx="119.8" cy="150.3" r=".51"/>
<circle cx="135" cy="127.5" r=".51"/>
<circle cx="135" cy="135.1" r=".51"/>
<circle cx="135" cy="142.7" r=".51"/>
<circle cx="135" cy="150.3" r=".51"/>
<circle cx="145.2" cy="127.5" r=".51"/>
<circle cx="145.2" cy="135.1" r=".51"/>
<circle cx="145.2" cy="142.7" r=".51"/>
<circle cx="145.2" cy="150.3" r=".51"/>
</g>
<g font-size="4">
<text x=".1" y="278.3">24/06/2011</text>
<text x="18.5" y="278.3">12:31:19 C:\Documents and Settings\Soumil\My Documents\eagle\New_Project\lightsout2-leds.sch (Sheet: 1/1)</text>
</g>
<g font-size="2.8" fill="#808080">
<text x="77.1" y="125.6">LZR185</text>
<text x="77.1" y="123.4">DZ1-1</text>
<text x="92.4" y="125.6">LZR185</text>
<text x="92.4" y="123.4">DZ2-1</text>
<text x="107.6" y="125.6">LZR185</text>
<text x="107.6" y="123.4">DZ3-1</text>
<text x="122.8" y="125.6">LZR185</text>
<text x="122.8" y="123.4">DZ4-1</text>
<text x="138.1" y="125.6">LZR18</text>
<text x="138.1" y="123.4">DZ5-1</text>
<text x="145.6" y="125.6">5</text>
<text x="77.1" y="131">DZ1-2</text>
<text x="92.4" y="131">DZ2-2</text>
<text x="107.6" y="131">DZ3-2</text>
<text x="122.8" y="131">DZ4-2</text>
<text x="138.1" y="131">DZ5-2</text>
<text x="77.1" y="133.2">LZR185</text>
<text x="92.4" y="133.2">LZR185</text>
<text x="107.6" y="133.2">LZR185</text>
<text x="122.8" y="133.2">LZR185</text>
<text x="138.1" y="133.2">LZR18</text>
<text x="145.6" y="133.2">5</text>
<text x="77.1" y="140.8">LZR185</text>
<text x="77.1" y="138.7">DZ1-3</text>
<text x="92.4" y="140.8">LZR185</text>
<text x="92.4" y="138.7">DZ2-3</text>
<text x="107.6" y="140.8">LZR185</text>
<text x="107.6" y="138.7">DZ3-3</text>
<text x="122.8" y="140.8">LZR185</text>
<text x="122.8" y="138.7">DZ4-3</text>
<text x="138.1" y="140.8">LZR18</text>
<text x="138.1" y="138.7">DZ5-3</text>
<text x="145.6" y="140.8">5</text>
<text x="77.1" y="148.4">LZR185</text>
<text x="77.1" y="146.3">DZ1-4</text>
<text x="92.4" y="148.4">LZR185</text>
<text x="92.4" y="146.3">DZ2-4</text>
<text x="107.6" y="148.4">LZR185</text>
<text x="107.6" y="146.3">DZ3-4</text>
<text x="122.8" y="148.4">LZR185</text>
<text x="122.8" y="146.3">DZ4-4</text>
<text x="138.1" y="148.4">LZR18</text>
<text x="138.1" y="146.3">DZ5-4</text>
<text x="145.6" y="148.4">5</text>
<text x="77.1" y="153.9">DZ1-5</text>
<text x="92.4" y="153.9">DZ2-5</text>
<text x="107.6" y="153.9">DZ3-5</text>
<text x="122.8" y="153.9">DZ4-5</text>
<text x="138.1" y="153.9">DZ5-5</text>
<text x="77.1" y="156">LZR185</text>
<text x="92.4" y="156">LZR185</text>
<text x="107.6" y="156">LZR185</text>
<text x="122.8" y="156">LZR185</text>
<text x="138.1" y="156">LZR18</text>
<text x="145.6" y="156">5</text>
</g>
</svg>
